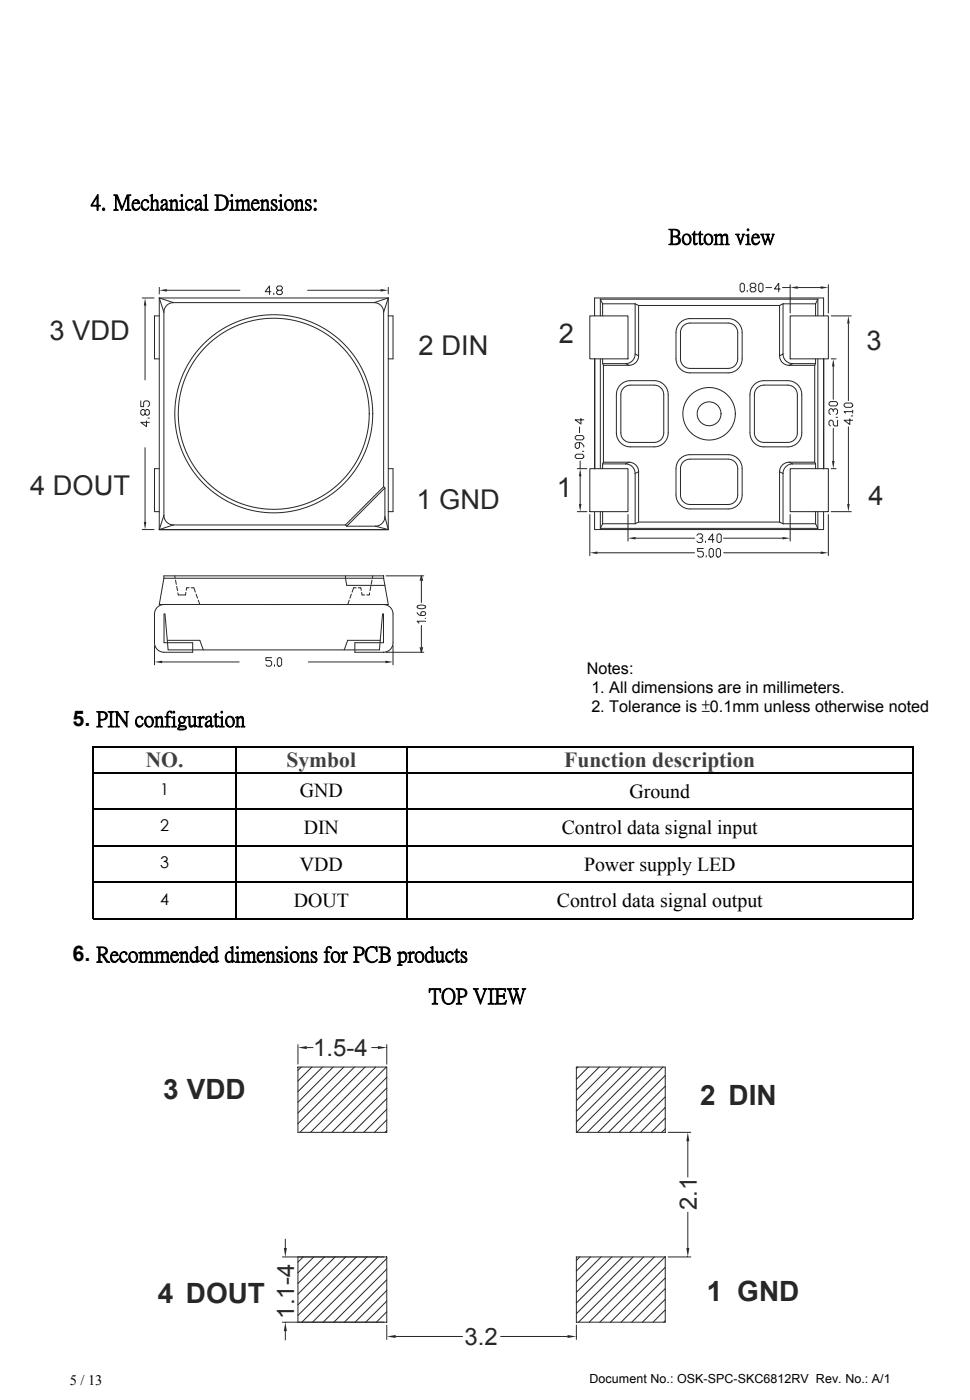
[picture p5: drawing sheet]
<svg xmlns="http://www.w3.org/2000/svg" width="190mm" height="275mm" viewBox="0 0 190 275" stroke-linecap="round" stroke-linejoin="round" font-family="sans-serif">
<path d="M18.3 146.8h160.9v33.8h-160.9zM18.3 151.8h160.9M18.3 159h160.9M46.3 146.8v33.8M79.9 146.8v33.8M18.3 166.2h160.9M18.3 173.4h160.9" fill="none" stroke="#000" stroke-width=".35"/>
<g fill="none" stroke="#212830" stroke-width=".2">
<path d="M58.5 209.7h17.5v12.9h-17.5zM58.5 205.3v3.8M59.2 209.7l-.7 .7M60.3 205.9h1.2M61.3 209.7l-2.8 2.8M63.3 209.7l-4.8 4.9M65.4 209.7l-6.9 7M67.5 209.7l-9 9.1M69.6 209.7l-11.1 11.2M71.7 209.7l-12.8 12.9M73 205.9h1.2M73.8 209.7l-12.8 12.9"/>
<path d="M75.9 209.7l-12.8 12.9M76 211.7l-10.8 10.9M76 213.8l-8.7 8.8M76 215.9l-6.7 6.7M76 218l-4.6 4.6M76 205.3v3.8M113.2 209.7h17.4v12.9h-17.4zM113.5 209.7l-.3 .3M115.6 209.7l-2.4 2.4M117.7 209.7l-4.5 4.5M119.8 209.7l-6.6 6.6M121.9 209.7l-8.7 8.7"/>
<path d="M123.9 209.7l-10.7 10.8M126 209.7l-12.8 12.9M128.1 209.7l-12.8 12.9M130.2 209.7l-12.8 12.9M130.6 211.4l-11.1 11.2M130.6 213.5l-9 9.1M130.6 215.6l-6.9 7M130.6 217.7l-4.8 4.9M130.6 219.8l-2.7 2.8M76 220.1l-2.5 2.5M76 222.2l-.4 .4M130.6 221.9l-.6 .7"/>
<path d="M58.5 247h17.5v12.9h-17.5zM59.5 247l-1 1.1M61.6 247l-3.1 3.2M63.7 247l-5.2 5.3M65.8 247l-7.3 7.4M67.9 247l-9.4 9.5M70 247l-11.5 11.6M72.1 247l-12.8 12.9M74.2 247l-12.8 12.9M76 247.3l-12.5 12.6M76 249.4l-10.4 10.5M76 251.5l-8.4 8.4"/>
<path d="M76 253.6l-6.3 6.3M76 255.7l-4.2 4.2M76 257.8l-2.1 2.1M113.2 247h17.4v12.9h-17.4zM113.9 247l-.7 .7M116 247l-2.8 2.8M118.1 247l-4.9 4.9M120.1 247l-6.9 7M122.2 247l-9 9.1M124.3 247l-11.1 11.2M126.4 247l-12.8 12.9M128.5 247l-12.8 12.9"/>
<path d="M130.6 247l-12.8 12.9M130.6 249.1l-10.7 10.8M130.6 251.2l-8.6 8.7M130.6 253.3l-6.5 6.6M130.6 255.4l-4.4 4.5M130.6 257.5l-2.4 2.4M130.6 259.6l-.3 .3"/>
</g>
<g fill="#212830">
<path d="M58.5 205.9l1.8-.3v.6z"/>
<path d="M74.2 205.6l1.8 .3-1.8 .3z"/>
</g>
<path d="M55.5 247h19.9M55.5 259.9h19.9M56 243.6v1.7M56 261.6v1.8" fill="none" stroke="#212830" stroke-width=".2"/>
<g fill="#212830">
<path d="M55.7 245.3h.6l-.3 1.7z"/>
<path d="M56 259.9l.3 1.7h-.6z"/>
</g>
<path d="M76 260.5v2.8M77.7 262.7h13.1M98.3 262.7h13.2M113.2 260.5v2.8" fill="none" stroke="#212830" stroke-width=".2"/>
<g fill="#212830">
<path d="M76 262.7l1.7-.3v.6z"/>
<path d="M111.5 262.4l1.7 .3-1.7 .3z"/>
</g>
<path d="M131.2 222.6h4.5M135.1 224.3v7M135.1 238.3v7M131.2 247h4.5" fill="none" stroke="#212830" stroke-width=".2"/>
<g fill="#212830">
<path d="M135.1 222.6l.3 1.7h-.6z"/>
<path d="M134.8 245.3h.6l-.3 1.7z"/>
</g>
<path d="M31.3 56.5v1.3M32.8 57.1h14.3M60.4 57.1h14.4M76.3 56.5v1.3M31.3 62.1h-1v8.4h1M76.3 62.1h.9v8.4h-.9M31.3 92.1h-1v8.5h1M76.3 92.1h.9v8.5h-.9" fill="none" stroke="#212830" stroke-width=".2"/>
<g fill="#212830">
<path d="M31.3 57.1l1.5-.3v.5z"/>
<path d="M74.8 56.8l1.5 .3-1.5 .2z"/>
</g>
<path d="M27.9 58.6h2.3M53.2 57.3h-1.1l.8-1.1v1.7M53.8 57.6v.3M54.6 57.1l-.3-.3v-.3l.3-.3h.6l.3 .3v.3l-.3 .3h-.6l-.3 .2v.3l.3 .3h.6l.3-.3v-.3l-.3-.2M28.5 60.1v14.6M28.5 88v14.6M27.9 104.1h2.3" fill="none" stroke="#212830" stroke-width=".2"/>
<g fill="#212830">
<path d="M28.5 58.6l.2 1.5h-.5z"/>
<path d="M28.2 102.6h.5l-.2 1.5z"/>
</g>
<path d="M27.6 78.8v1.1h.6v-.8l.3-.3h.6l.2 .3v.5l-.2 .3M28.5 80.8l.3-.3h.3l.2 .3v.5l-.2 .3h-.3l-.3-.3v-.5l-.3-.3h-.3l-.3 .3v.5l.3 .3h.3l.3-.3M28.8 82.7v1.2l-1.2-.9h1.7M29.1 82.2h.2M30.3 126.9v3.8M31.8 130.1h15.2M60.6 130.1h15.1M77.2 126.9v3.8" fill="none" stroke="#212830" stroke-width=".2"/>
<g fill="#212830">
<path d="M30.3 130.1l1.5-.2v.5z"/>
<path d="M75.7 129.9l1.5 .2-1.5 .3z"/>
</g>
<path d="M163.2 70.5h1M163.6 72v6.5M163.2 92.1h1M163.6 84.2v6.4M53.3 129.3h-1.1v.5h.9l.2 .3v.6l-.2 .2h-.6l-.3-.2M53.9 130.7v.2M54.7 129.3h.3l.3 .2v1.2l-.3 .2h-.3l-.2-.2v-1.2z" fill="none" stroke="#212830" stroke-width=".2"/>
<g fill="#212830">
<path d="M163.4 90.6h.5l-.3 1.5z"/>
<path d="M163.6 70.5l.3 1.5h-.5z"/>
</g>
<path d="M163.1 78.9h1.1l.3 .3v.3l-.3 .3h-1.1l-.3-.3v-.3zM163.2 62.1h4M166.6 63.6v15.1M163.6 80.9v-.3l-.2-.3h-.3l-.3 .3v.6l.3 .3M163.6 80.6l.3-.3h.3l.3 .3v.6l-.3 .3M164.2 82h.3M164.5 82.6v1.1h-.6l-.3-.3v-.5l-.2-.3h-.3l-.3 .3v.5l.3 .3M166.6 83.9v15.2M163.2 100.6h4" fill="none" stroke="#212830" stroke-width=".2"/>
<g fill="#212830">
<path d="M166.4 99.1h.5l-.3 1.5z"/>
<path d="M166.6 62.1l.3 1.5h-.5z"/>
</g>
<path d="M166.1 79.2h1.1l.3 .3v.3l-.3 .3h-1.1l-.3-.3v-.3zM113.4 92.1h1.9M113.9 90.6v1.5M113.9 93.6v5.5M166.9 82.3v1.1l-1.1-.8h1.7M167.2 81.7h.3M167.5 80.9h-1.7l.3 .3M167.5 80.6v.6M113.4 100.6h1.9" fill="none" stroke="#212830" stroke-width=".2"/>
<g fill="#212830">
<path d="M113.7 99.1h.5l-.3 1.5z"/>
<path d="M113.9 92.1l.3 1.5h-.5z"/>
</g>
<path d="M113 85.9l.2-.3h1.2l.3 .3v.3l-.3 .3h-1.2l-.2-.3zM113.2 89.3h1.2l.3 .2v.3l-.3 .3h-1.2l-.2-.3v-.3zM113.8 87v.9l-.3 .2h-.3l-.2-.2v-.6l.2-.3h.9l.6 .6v.3M113.8 83.9v1.1M114.1 82.2v1.2l-1.1-.9h1.7M114.4 88.7h.3M123.3 101.1v5.2M124.8 105.8h11.6M142.1 105.8h11.6M155.2 101.1v5.2" fill="none" stroke="#212830" stroke-width=".2"/>
<g fill="#212830">
<path d="M123.3 105.8l1.5-.3v.5z"/>
<path d="M153.7 105.5l1.5 .3-1.5 .2z"/>
</g>
<path d="M115.8 101.1v8.1M117.3 108.6h19.1M136.9 105.2l.3-.3h.5l.3 .3v.3l-.3 .3h-.3M137.7 105.8l.3 .3v.2l-.3 .3h-.5l-.3-.3M138.6 106.3v.3M140.2 106.1h-1.1l.9-1.2v1.7M140.8 105.2l.3-.3h.3l.3 .3v1.1l-.3 .3h-.3l-.3-.3zM142.1 108.6h19.1M162.7 101.1v8.1" fill="none" stroke="#212830" stroke-width=".2"/>
<g fill="#212830">
<path d="M115.8 108.6l1.5-.2v.5z"/>
<path d="M161.2 108.4l1.5 .2-1.5 .3z"/>
</g>
<path d="M153.7 56.5h1.5M155.2 56v5.5M156.7 56.5h4.5M162.7 56v5.5M138.1 107.8h-1.1v.6h.9l.2 .2v.6l-.2 .3h-.6l-.3-.3M138.7 109.2v.3M139.5 107.8h.3l.3 .3v1.1l-.3 .3h-.3l-.2-.3v-1.1zM140.9 107.8h.3l.3 .3v1.1l-.3 .3h-.3l-.2-.3v-1.1z" fill="none" stroke="#212830" stroke-width=".2"/>
<g fill="#212830">
<path d="M161.2 56.3l1.5 .2-1.5 .3z"/>
<path d="M155.2 56.5l1.5-.2v.5z"/>
</g>
<g fill="none" stroke="#212830" stroke-width=".2">
<path d="M31.3 58.6h45M31.3 58.6v45.5M31.3 58.6l2.8 .9h39.4l2.8-.9M31.3 58.6l.9 2.8M34.1 59.5a1.87 1.87 0 0 0-1.9 1.9M73.5 59.5a1.87 1.87 0 0 1 1.8 1.9M76.3 58.6v45.5M76.3 58.6l-1 2.8M117.9 58.8v3.3M117.9 58.8h42.7M117.9 58.8l.4 .9M118.3 59.7v2.4"/>
<path d="M118.3 59.7h6.4M124.7 59.7v9.9l.7 .3M124.7 59.7l.7 .3M145.6 55.7h.3l.3 .3v1.1l-.3 .3h-.3l-.3-.3v-1.1zM146.8 57.1v.3M147.6 56.5l-.3-.3v-.2l.3-.3h.6l.2 .3v.2l-.2 .3h-.6l-.3 .3v.3l.3 .3h.6l.2-.3v-.3l-.2-.3M149.3 55.7h.3l.2 .3v1.1l-.2 .3h-.3l-.3-.3v-1.1zM150.4 56.5h1.1M153.2 56.8h-1.1l.8-1.1v1.7M153.8 59.7h6.4M153.8 59.7v9.9M153.8 59.7l-.7 .3"/>
<path d="M160.2 59.7v2.4M160.6 58.8v3.3M160.6 58.8l-.4 .9M32.2 61.4v39.9M75.3 61.4v34.3M115.8 62.1h7.5v8.4h-7.5zM116.8 62.1v-3.5h44.9v3.5M116.8 70.5v21.6M117.9 70.5v21.6M118.3 70.5v1M118.3 71.5h4.6M118.3 71.5l.2 .3"/>
<path d="M118.5 71.8v19M118.5 71.8h5M121 77.6v7.5M121.1 77.6a2.75 2.75 0 0 1 2.7-2.8h4.7a2.75 2.75 0 0 1 2.7 2.8v7.5a2.76 2.76 0 0 1-2.7 2.7h-4.7a2.75 2.75 0 0 1-2.7-2.7M122.5 76.2l.5-.3 .6-.2h4.9a1.87 1.87 0 0 1 1.9 1.9v7.5a1.88 1.88 0 0 1-1.9 1.9h-4.7a1.87 1.87 0 0 1-1.9-1.9v-7.7l.2-.6zM122.9 71.5l.6 .3M124.7 69.6a1.87 1.87 0 0 1-1.8 1.9M125.4 69.9a1.87 1.87 0 0 1-1.9 1.9M125.4 60v9.9M125.4 60h27.7M133.6 63.4l.8-.5 .9-.3h7.7a2.75 2.75 0 0 1 2.8 2.8v5.1a2.75 2.75 0 0 1-2.8 2.8h-7.5a2.75 2.75 0 0 1-2.7-2.8v-5.3l.2-1zM134.2 64l.7-.4 .6-.1h7.5a1.87 1.87 0 0 1 1.9 1.9v5.1a1.88 1.88 0 0 1-1.9 1.9h-7.5a1.87 1.87 0 0 1-1.9-1.9v-5.3l.2-.6z"/>
<path d="M148.1 75.6l.6-.4 .9-.4h5.1a2.75 2.75 0 0 1 2.8 2.8v7.5a2.75 2.75 0 0 1-2.8 2.7h-4.7a2.75 2.75 0 0 1-2.7-2.7v-7.7l.2-1zM148.7 76.2l.5-.3 .7-.2h4.8a1.87 1.87 0 0 1 1.9 1.9v7.5a1.88 1.88 0 0 1-1.9 1.9h-4.7a1.87 1.87 0 0 1-1.8-1.9v-7.7l.1-.6zM153.1 60v9.9M153.1 69.9a1.87 1.87 0 0 0 1.9 1.9M153.8 69.6a1.87 1.87 0 0 0 1.9 1.9M153.8 69.6l-.7 .3M155 71.8h5M155.2 62.1h7.5v8.4h-7.5zM155.7 71.5h4.5M155.7 71.5l-.7 .3M160 71.8v19M160.2 70.5v1"/>
<path d="M160.2 71.5l-.2 .3M160.6 70.5v21.6M161.7 70.5v21.6M75.3 95.7l-7.5 7.5M75.3 95.7l.3 .2M75.6 95.9l-7.5 7.5M75.6 95.9v5.6M115.8 92.1h7.5v8.5h-7.5zM118.3 91.2h4.6M118.3 91.2v.9M118.5 90.8h5M118.5 90.8l-.2 .4"/>
<path d="M122.9 91.2a1.87 1.87 0 0 1 1.8 1.9M123.5 90.9a1.87 1.87 0 0 1 1.9 1.8M123.5 90.8l-.6 .4M125.4 92.7l-.7 .4v9.8M125.4 92.7v9.9M133.6 90.2l.8-.6 .9-.2h7.7a2.75 2.75 0 0 1 2.8 2.7v5.2a2.76 2.76 0 0 1-2.8 2.7h-7.5a2.76 2.76 0 0 1-2.7-2.7v-5.4l.2-.9zM135.5 99.2a1.87 1.87 0 0 1-1.9-1.9v-5.2a1.87 1.87 0 0 1 1.9-1.9h7.5a1.88 1.88 0 0 1 1.9 1.9v5.2a1.87 1.87 0 0 1-1.9 1.9M135.5 99.2h7.5M153.1 92.7v9.9M153.1 92.7l.7 .4M153.8 93.1v9.8M155 90.9a1.87 1.87 0 0 0-1.9 1.8"/>
<path d="M155 90.8h5M155 90.8l.7 .4M155.2 92.1h7.5v8.5h-7.5zM155.7 91.2a1.87 1.87 0 0 0-1.9 1.9M155.7 91.2h4.5M160 90.8l.2 .4M160.2 91.2v.9M31.3 104.1h45M32.2 113.7v-.5h43.1v.5M32.2 101.3l-.9 2.8M32.2 113.7l-.9 5.1h45l-1-5.1M32.2 113.7h43.1"/>
<path d="M32.2 101.3a1.87 1.87 0 0 0 1.9 1.9M32.2 118.8a1.87 1.87 0 0 0-1.9 1.9v5.6a1.87 1.87 0 0 0 1.9 1.9h5.6v-1.9h-5.6v-5.6h.2l.6 7h41.5l.6-7h.2v5.6h-5.6v1.9h5.6a1.88 1.88 0 0 0 1.9-1.9v-5.6a1.87 1.87 0 0 0-1.9-1.9M34.1 103.2h33.7M34.1 103.2l-2.8 .9M34.3 113.2l.1 .4M34.5 114l.1 .9M34.7 115.3l.2 .8M36.5 116.4l-.1 .5h-1.4l-.1-.4M37.2 115.5h-.5l-.1 .5M37.6 115.5h.5l.3 .9M38.5 116.8l.3 .8M38.9 118l.3 .8"/>
<path d="M67.8 103.2l.3 .2M67.8 113.2l.3 1.9h7.5M68.1 103.4h5.6M68.6 118l-.3 .8M69 116.8l-.3 .8M69.9 115.5h-.4l-.3 .9M70.4 115.5h.5v.5M71 116.4l.1 .5h.5M72.6 116.5l-.1 .4h-.5M72.8 115.3l-.1 .8M73.1 114l-.2 .9M73.2 113.2l-.1 .4"/>
<path d="M73.7 103.4l2.6 .7M75.6 101.5a1.87 1.87 0 0 1-1.9 1.9M75.6 101.5l.7 2.6M75.8 113.2h7.4M82.5 114.1l.3-.9 .2 .9M82.8 113.2v5.2M83.5 119.1l-.9-.2a.48 .48 0 0 0-.7 .5l.7 .2 .9-.1M116.8 100.6v3.5h44.9v-3.5M117.9 100.6v3.2M117.9 103.8h42.7M118.3 100.6v2.3M118.3 102.9l-.4 .9"/>
<path d="M118.3 102.9h6.4M125.4 102.6h27.7M125.4 102.6l-.7 .3M153.1 102.6l.7 .3M153.8 102.9h6.4M160.2 100.6v2.3M160.2 102.9l.4 .9M160.6 100.6v3.2M32.9 125.9h6.3l.7 1.8M74.7 125.9h-6.4l-.7 1.8M75.8 128.2h7.4M81.9 120.4l.3 .4 .5 .2"/>
<path d="M82.5 127.3l.3 .9 .2-.9M82.7 120.3l.3-.1a.39 .39 0 0 1 .6 .3 .39 .39 0 0 1-.4 .5h-.5zM82.8 122.9v5.3M83.5 121.5h.1M83.6 122.1h-1.7l.4 .4"/>
<circle cx="53.7" cy="81.3" r="19.5"/>
<circle cx="53.7" cy="81.3" r="18.8"/>
<circle cx="139.3" cy="81.3" r="5.2"/>
<circle cx="139.3" cy="81.3" r="2.34"/>
</g>
<path d="M83.5 119.1v.4" fill="none" stroke="#212830" stroke-width=".2"/>
<g font-size="5.5" fill="#212830">
<text x="32" y="216">3 VDD</text>
<text x="137.5" y="217.2">2 DIN</text>
<text x="31" y="256.1">4 DOUT</text>
<text x="138.8" y="255.6">1 GND</text>
</g>
<g font-size="5.4" fill="#212830">
<text x="9.7" y="66.7">3 VDD</text>
<text x="82.2" y="69.8">2 DIN</text>
<text x="109.8" y="67.5">2</text>
<text x="170.2" y="68.8">3</text>
<text x="5.9" y="97.4">4 DOUT</text>
<text x="81.8" y="100">1 GND</text>
<text x="109.3" y="97.7">1</text>
<text x="170.6" y="99.3">4</text>
</g>
<g font-size="4.7" fill="#212830">
<text x="61.5" y="207.6">1.5-4</text>
<text x="136.8" y="237.8" transform="rotate(-90 136.8 237.8)">2.1</text>
<text x="57.8" y="259.2" transform="rotate(-90 57.8 259.2)">1.1-4</text>
<text x="91.2" y="264.4">3.2</text>
</g>
<g font-size="4.2">
<text x="17.8" y="41.1">4. Mechanical Dimensions:</text>
<text x="131.2" y="47.8">Bottom view</text>
<text x="14.2" y="142.6">5. PIN configuration</text>
<text x="14.2" y="188.9">6. Recommended dimensions for PCB products</text>
<text x="84.2" y="197.1">TOP VIEW</text>
</g>
<g font-size="4.2" fill="#404040">
<text x="28.6" y="150.7">NO.</text>
<text x="56.3" y="150.7">Symbol</text>
<text x="110.8" y="150.7">Function description</text>
</g>
<g font-size="3.9">
<text x="58.9" y="156.7">GND</text>
<text x="123.6" y="156.8">Ground</text>
<text x="59.7" y="163.9">DIN</text>
<text x="110.3" y="164">Control data signal input</text>
<text x="58.9" y="171.1">VDD</text>
<text x="114.7" y="171.2">Power supply LED</text>
<text x="57.7" y="178.3">DOUT</text>
<text x="109.4" y="178.3">Control data signal output</text>
</g>
<g font-size="3.2">
<text x="115.3" y="132.4">Notes:</text>
<text x="116.1" y="136.2">1. All dimensions are in millimeters.</text>
<text x="116.1" y="140">2. Tolerance is ±0.1mm unless otherwise noted</text>
<text x="31.4" y="156.2">1</text>
<text x="31.4" y="163.4">2</text>
<text x="31.4" y="170.6">3</text>
<text x="31.4" y="177.8">4</text>
</g>
<text font-size="2.8" x="13.7" y="272.2">5 / 13</text>
<text font-size="2.5" x="115.8" y="271.9">Document No.: OSK-SPC-SKC6812RV Rev. No.: A/1</text>
</svg>
